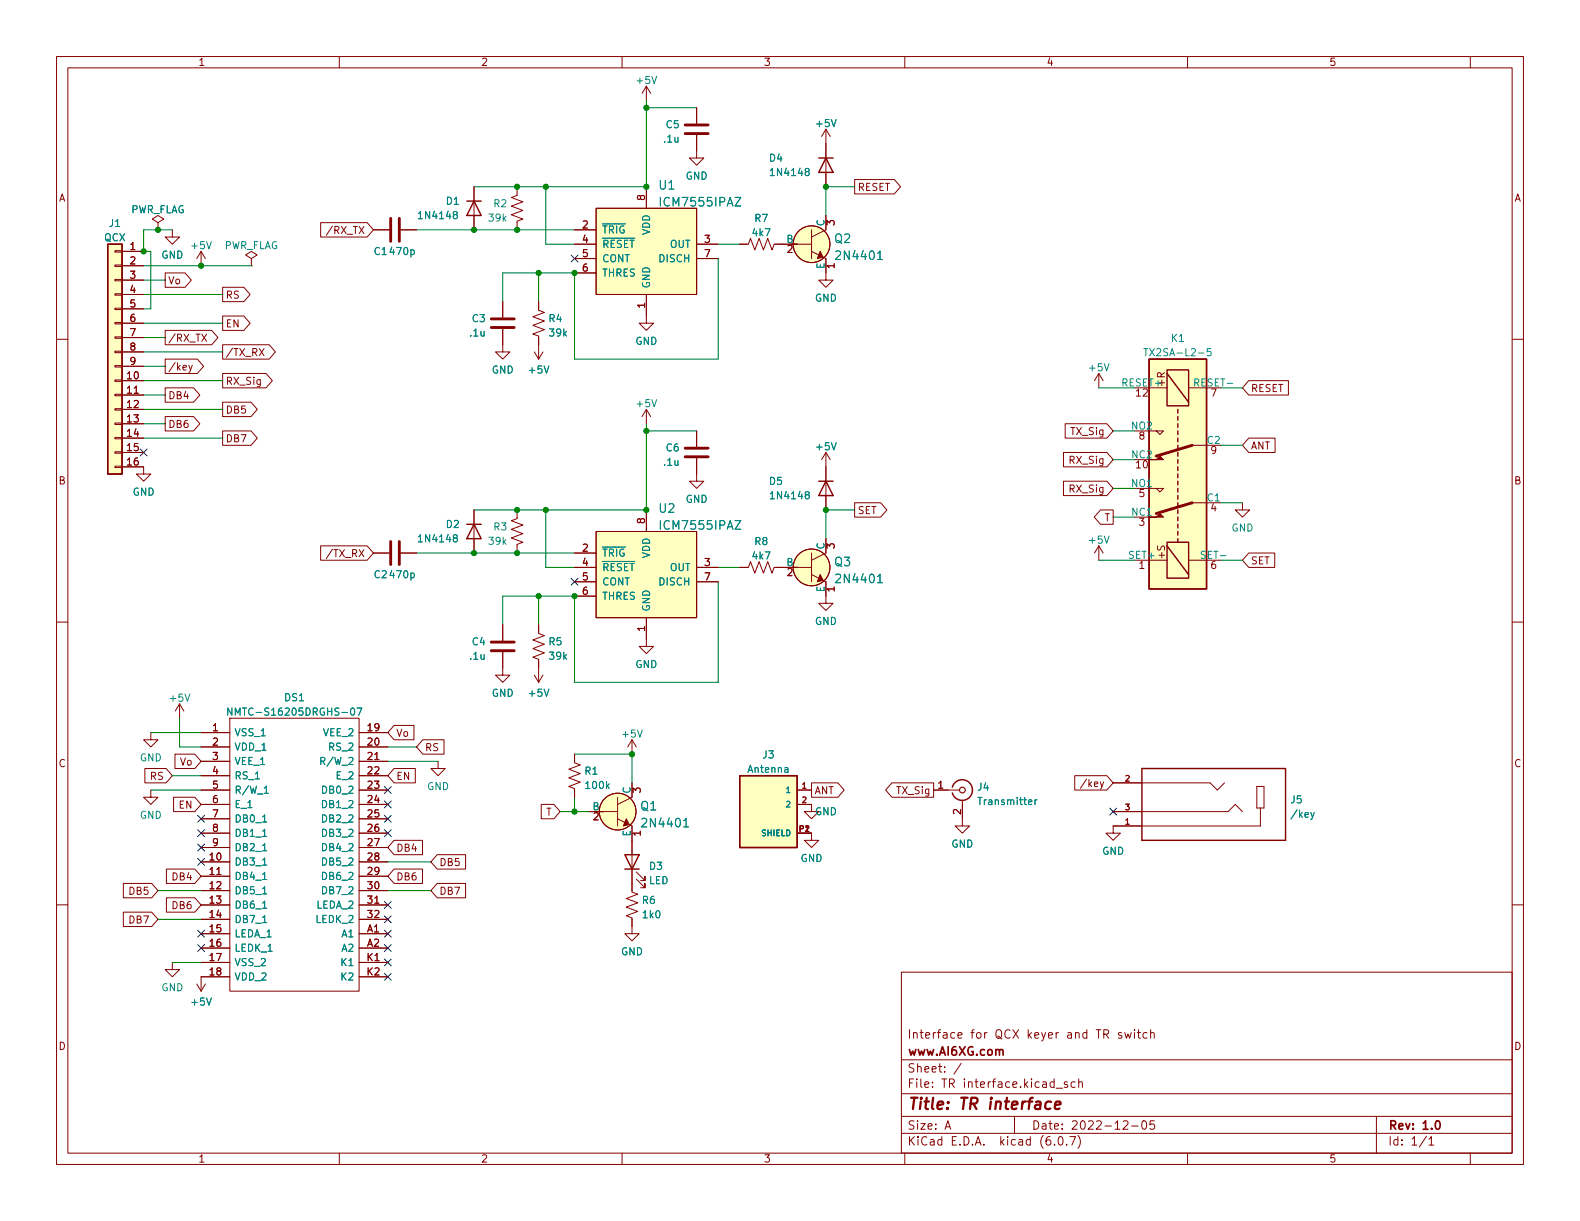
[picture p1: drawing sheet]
<svg xmlns="http://www.w3.org/2000/svg" width="279mm" height="216mm" viewBox="0 0 279 216" stroke-linecap="round" stroke-linejoin="round" font-family="sans-serif">
<g fill="none" stroke="#840000" stroke-width=".18">
<path d="M10 10h259.4v195.9h-259.4zM12 12h255.4v191.9h-255.4zM60 10v2M110 10v2M114.3 15.2l-.8 1.3M114.3 15.2v2.6M114.3 15.2l.8 1.3M123.2 19.1v2.7M160 10v2M210 10v2M260 10v2M27.9 39.4l1.1-.7-1.1-.6-1 .6 1 .7v1.2"/>
<path d="M56.7 39.4h8.2l1.1 1.2-1.1 1.3h-8.2zM58.8 40l-1.1 1.6M83.8 33v7.6M91.4 33v1.5l-1 .4 2.1 .8-2.1 .7 2.1 .8-2.1 .8 2.1 .7-1.1 .4v1.5M105.4 36.8h17.8v15.3h-17.8zM114.3 33v3.8M123.2 23.9v4h1.3l-1.3 1.3-1.3-1.3h1.3M146 22.9v10.1M146 38.1v2.5l-2.5 1.3M146 22.9l-.7 1.2M146 22.9l.8 1.2M151.1 31.7h7l1.2 1.3-1.2 1.3h-7z"/>
<path d="M10 60h2M20.3 59.6h1.3v.2h-1.3zM20.3 57h1.3v.3h-1.3zM20.3 54.5h1.3v.2h-1.3zM20.3 51.9h1.3v.3h-1.3zM20.3 49.4h1.3v.3h-1.3zM20.3 46.9h1.3v.2h-1.3zM20.3 44.3h1.3v.3h-1.3zM21.6 44.5h3.8M21.6 47h3.8M21.6 49.5h3.8M21.6 52.1h3.8"/>
<path d="M21.6 54.6h3.8M21.6 57.2h3.8M21.6 59.7h3.8M27.9 40.6h.1M29.2 48.3h3.5l1.1 1.2-1.1 1.3h-3.5zM29.2 58.4h8.2l1.1 1.3-1.1 1.3h-8.2zM30.5 40.6v1.3h1.2l-1.2 1.3-1.3-1.3h1.3M35.6 44.5l-.8 1.2M35.6 44.5v2.5M35.6 44.5l.7 1.2M35.7 59.1l.8 1.3M36.5 59.1l-.8 1.3"/>
<path d="M39.4 50.8h3.7l1.1 1.3-1.1 1.2h-3.7zM39.4 55.9h3.7l1.1 1.3-1.1 1.2h-3.7zM44.4 45.7l1.1-.6-1.1-.6-1 .6 1 .6v1.3M44.4 47h.1M66 40.6h2.8M70.9 40.6h2.8M88.9 58.2v4h1.3l-1.3 1.3-1.3-1.3h1.3M88.9 53.3v2.8M95.2 53.3v1.6l1.1 .3-2.1 .8 2.1 .8-2.1 .7 2.1 .8-2.1 .8 1 .3v4.1M101.6 43.2h3.8M101.6 40.6h3.8M101.6 45.7h3.8"/>
<path d="M101.6 48.3h3.8M114.3 52.1v5.1h1.3l-1.3 1.2-1.3-1.2h1.3M123.2 43.2h3.8M123.2 45.7h3.8M130.8 43.2h1.5l.4-1 .8 2 .7-2 .8 2 .8-2 .7 2 .4-1h6.6M143.5 44.5l2.5 1.2v3.8h1.3l-1.3 1.3-1.2-1.3h1.2M143.5 40.6v5.1M267.4 60h2M20.3 79.9h1.3v.2h-1.3zM20.3 77.3h1.3v.3h-1.3zM20.3 74.8h1.3v.3h-1.3zM20.3 72.3h1.3v.2h-1.3z"/>
<path d="M20.3 69.7h1.3v.3h-1.3zM20.3 67.2h1.3v.2h-1.3zM20.3 64.6h1.3v.3h-1.3zM20.3 62.1h1.3v.3h-1.3zM21.6 67.3h3.8M21.6 69.9h3.8M21.6 72.4h3.8M21.6 74.9h3.8M21.6 77.5h3.8M21.6 62.2h3.8M21.6 64.8h3.8M29.2 73.7h5l1.1 1.2-1.1 1.3h-5z"/>
<path d="M29.2 68.6h5l1.1 1.3-1.1 1.2h-5zM29.2 63.5h5.7l1.1 1.3-1.1 1.2h-5.7zM33.4 64.6l.3 .8M34 64.6l-.4 1.1-.2 .2M39.4 61h8.2l1.1 1.2-1.1 1.3h-8.2zM39.4 71.1h5l1.1 1.3-1.1 1.3h-5zM39.4 76.2h5l1.1 1.3-1.1 1.2h-5zM39.4 66h7.7l1.1 1.3-1.1 1.3h-7.7zM45.8 61.6l.9 1.3M46.7 61.6l-.9 1.3M94.5 62.2l.7 1.3M96 62.2l-.8 1.3"/>
<path d="M114.3 72.4v2.5M114.3 72.4l-.8 1.3M114.3 72.4l.8 1.3M123.2 76.2v2.8M188.4 74.9h7.3l1.1 1.3-1.1 1.3h-7.3zM194.3 66l-.8 1.3M194.3 66v2.6M194.3 66l.8 1.3M203.2 76.2h2.5l-.6 .6-.6-.6M203.2 68.6h3.2M210.2 68.6h3.2M210.8 78.7h2.6"/>
<path d="M220.8 77.5h4.7v2.5h-4.7l-1.1-1.3zM220.8 67.3h7v2.6h-7l-1.1-1.3zM20.3 82.4h1.3v.3h-1.3zM21.6 82.6h3.8v1.2h1.3l-1.3 1.3-1.3-1.3h1.3M21.6 80h3.8M56.7 96.5h8.2l1.1 1.3-1.1 1.3h-8.2zM58.8 97.1l-1.1 1.7M66 97.8h2.8M70.9 97.8h2.8M83.8 90.2v7.6M91.4 90.2v1.5l-1 .4 2.1 .7-2.1 .8 2.1 .8-2.1 .7 2.1 .8-1.1 .4v1.5M101.6 97.8h3.8"/>
<path d="M105.4 94h17.8v15.2h-17.8zM114.3 90.2v3.8M123.2 81v4.1h1.3l-1.3 1.3-1.3-1.3h1.3M143.5 97.8v5.1M146 80v10.2M146 95.3v2.5l-2.5 1.3M146 80l-.7 1.3M146 80l.8 1.3M151.1 88.9h4.6l1.1 1.3-1.1 1.2h-4.6zM188.1 85.1h7.6l1.1 1.3-1.1 1.2h-7.6zM188.1 80h7.6l1.1 1.3-1.1 1.3h-7.6zM194.3 96.5v2.6"/>
<path d="M194.3 96.5l-.8 1.3M194.3 96.5l.8 1.3M194.6 90.2h2.2v2.5h-2.2l-1.1-1.3zM203.2 86.4h2.5l-.6 .6-.6-.6M203.2 99.1h3.2M210.2 99.1h3.2M210.8 88.9h2.6M219.7 88.9v1.3h1.3l-1.3 1.2-1.3-1.2h1.3M220.8 97.8h4.6v2.5h-4.6l-1.1-1.2zM10 110h2M88.9 115.3v4.1h1.3l-1.3 1.3-1.3-1.3h1.3M88.9 110.5v2.8"/>
<path d="M94.5 119.4l.7 1.3M95.2 110.5v1.5l1.1 .4-2.1 .8 2.1 .7-2.1 .8 2.1 .7-2.1 .8 1 .4v4.1M96 119.4l-.8 1.3M101.6 100.3h3.8M101.6 102.9h3.8M101.6 105.4h3.8M114.3 109.2v5.1h1.3l-1.3 1.3-1.3-1.3h1.3M123.2 100.3h3.8M123.2 102.9h3.8M130.8 100.3h1.5l.4-1 .8 2 .7-2 .8 2 .8-2 .7 2 .4-1h6.6M143.5 101.6l2.5 1.3v3.8h1.3l-1.3 1.3-1.2-1.3h1.2M267.4 110h2"/>
<path d="M25.6 135.9h3.8l1.1 1.3-1.1 1.2h-3.8zM26.7 139.7v1.3h1.2l-1.2 1.2-1.3-1.2h1.3M26.7 129.5v1.3h1.2l-1.2 1.3-1.3-1.3h1.3M30.9 133.3h3.5l1.2 1.3-1.2 1.3h-3.5zM31.7 124.5l-.7 1.2M31.7 124.5v2.5M31.7 124.5l.8 1.2M35.6 129.5h5M35.6 132.1h5M35.6 134.6h5M35.6 137.2h5M35.6 139.7h5"/>
<path d="M40.6 127h22.9v48.3h-22.9zM63.5 129.5h5.1M63.5 132.1h5.1M63.5 134.6h5.1M63.5 137.2h5.1M63.5 139.7h5.1M69.7 135.9h3.7v2.5h-3.7l-1.1-1.2zM69.7 128.3h3.5v2.5h-3.5l-1.1-1.3zM74.8 130.8h3.7v2.6h-3.7l-1.1-1.3zM77.5 134.6v1.3h1.2l-1.2 1.3-1.3-1.3h1.3M101.6 133.4v1.5l1 .4-2 .7 2 .8-2 .7 2 .8-2 .8 1 .3v1.6M111.8 130.8v2.6"/>
<path d="M111.8 138.4v2.6l-2.6 1.2M111.8 130.8l-.8 1.3M111.8 130.8l.7 1.3M141 139.7h2.5M143.5 138.4h4.7l1.1 1.3-1.1 1.3h-4.7zM157.7 138.4h7.4v2.6h-7.4l-1.1-1.3zM165.1 139.7h4.6M190.1 137.2h5.6l1.1 1.2-1.1 1.3h-5.6zM192.1 137.8l-1 1.6M196.8 138.4h17.2l1.3 1.3 1.2-1.3M222.2 139.1h1.3v3.8h-1.3zM10 160h2"/>
<path d="M21.8 156.2h5l1.1 1.3-1.1 1.3h-5zM29.4 153.7h5l1.2 1.2-1.2 1.3h-5zM29.4 158.7h5l1.2 1.3-1.2 1.3h-5zM30.7 141h3.7l1.2 1.2-1.2 1.3h-3.7zM35.6 152.4h5M35.6 154.9h5M35.6 157.5h5M35.6 142.2h5M35.6 144.8h5M35.6 147.3h5M35.6 149.9h5M63.5 152.4h5.1"/>
<path d="M63.5 154.9h5.1M63.5 157.5h5.1M63.5 142.2h5.1M63.5 144.8h5.1M63.5 147.3h5.1M63.5 149.9h5.1M69.7 148.6h5v2.5h-5l-1.1-1.2zM69.7 153.7h5v2.5h-5l-1.1-1.3zM77.3 151.1h5v2.6h-5l-1.1-1.3zM77.3 156.2h5v2.6h-5l-1.1-1.3zM95.7 142.2h2.2l1.2 1.3-1.2 1.3h-2.2zM104.1 143.5h5.1"/>
<path d="M109.2 144.8l2.6 1.3v11.6l1 .4-2.1 .8 2.1 .7-2.1 .8 2.1 .8-2.1 .7 1.1 .4v2.8h1.2l-1.2 1.3-1.3-1.3h1.3M109.2 141v5.1M112.5 155.4l1.5 1.6v-.8v.8h-.7M112.5 154.2l1.5 1.5v-.8v.8h-.7M141 147.3h2.5v1.3h1.3l-1.3 1.3-1.3-1.3h1.3M141 142.2h2.5v1.3h1.3l-1.3 1.3-1.3-1.3h1.3M170.2 141.5v4.6h1.2l-1.2 1.2-1.3-1.2h1.3M196.8 143.5h20.4l1.2-1.3 1.3 1.3M222.9 142.9v3.2h-26.1v1.2h1.3l-1.3 1.3-1.2-1.3h1.2M267.4 160h2M21.8 161.3h5l1.1 1.3-1.1 1.2h-5zM30.5 170.2v1.3h1.2l-1.2 1.2-1.3-1.2h1.3"/>
<path d="M34.8 174l.8 1.3M35.6 160h5M35.6 162.6h5M35.6 165.1h5M35.6 167.6h5M35.6 170.2h5M36.3 174l-.7 1.3M40.6 172.7h-5v2.6M63.5 160h5.1M63.5 162.6h5.1M63.5 165.1h5.1M63.5 167.6h5.1"/>
<path d="M63.5 170.2h5.1M63.5 172.7h5.1M159.4 171.9h108v32h-108zM159.4 197.4h108M159.4 193.4h108M159.4 187.4h108M167.1 199.7l.5-1.5 .5 1.5M167.3 199.2h.7M170 188l-1.3 1.9M179.4 197.4v3M186.8 192.4h1.1M188.8 191.4l-.4-.1-.2 .2 .1 .2 .5 .2v.3h-.6"/>
<path d="M190.1 191.4l-.4-.1-.3 .3v.4l.1 .2h.6M190.8 191.4l.2-.1 .3 .1 .1 .9M190.8 190.8v1.5M198.3 182.6h-.3l-.2 .2v.2l.5 .2v.3h-.5M198.6 198.3l.6-.1 .2 .1 .1 .3-1 1.1h1M198.9 182.6l.3 1 .3-.7 .3 .7 .2-1M200.1 199.1h1.2M200.6 182.1v.1M200.6 182.6v1M201.1 182.6h.6M201.3 182.1v1.3l.4 .2M202.1 198.2h.2a.81 .81 0 0 1 .5 .6 .81 .81 0 0 1-.3 .8l-.1 .1a.81 .81 0 0 1-.6-.6 .81 .81 0 0 1 .3-.9z"/>
<path d="M202.8 182.6h-.4l-.3 .3v.4l.2 .2h.5M203.5 182.7l.2-.1h.3l.1 1M203.5 182.1v1.5M204.1 198.2h-.7l-.1 .7 .2-.2 .5 .1 .2 .2-.1 .5-.2 .2-.6-.2M243.4 197.4v6.5M60 203.9v2M110 203.9v2M159.4 200.4h108M160 203.9v2M186.5 202.3v.2M187.3 201h.2a.81 .81 0 0 1 .6 .6 .81 .81 0 0 1-.3 .8l-.2 .1a.81 .81 0 0 1-.6-.6 .81 .81 0 0 1 .3-.9zM188.6 202.3v.2"/>
<path d="M189.2 201h1l-.7 1.5M190.6 200.8a1.72 1.72 0 0 1 0 2.2M210 203.9v2M252.3 200.9l-1.3 1.9M252.7 201.4l.4-.4v1.5M252.7 202.5h.8M260 203.9v2"/>
<circle cx="143.5" cy="43.2" r="3.3"/>
<circle cx="143.5" cy="100.3" r="3.3"/>
<circle cx="109.2" cy="143.5" r="3.3"/>
</g>
<path d="M254 198.2h.2a.82 .82 0 0 1 .6 .6 .82 .82 0 0 1-.3 .8l-.2 .1a.81 .81 0 0 1-.6-.6 .81 .81 0 0 1 .3-.9z" fill="none" stroke="#840000" stroke-width=".3"/>
<path d="M185.9 194.9a.66 .66 0 0 0-1 .3l-.1 .5 .2 .3 .1 .1 .6-.1M186.6 195.4l.9-.2v-.3l-.6-.1-.3 .3v.9l.2 .1 .6-.1" fill="none" stroke="#840000" stroke-width=".4"/>
<g fill="none" stroke="#840000" stroke-width=".25">
<path d="M82.5 35.6h2.6M83.8 35.6l1.3 2.5h-2.6zM144.8 27.9h2.5M146 27.9l1.3 2.6h-2.5zM19 43.2h2.6v40.6h-2.6zM203.2 63.5h10.2v40.6h-10.2zM206.4 65.4h3.8v6.4h-3.8zM206.4 66l3.8 5.1M208.3 72.4v.6M208.3 73.7v.6M208.3 74.9v.7M208.3 76.2v.6"/>
<path d="M208.3 77.5v.6M208.3 78.7v.7M82.5 92.7h2.6M83.8 92.7l1.3 2.6h-2.6zM144.8 85.1h2.5M146 85.1l1.3 2.5h-2.5zM206.4 95.9h3.8v6.3h-3.8zM206.4 96.5l3.8 5.1M208.3 80v.6M208.3 81.3v.6M208.3 82.6v.6M208.3 83.8v.7"/>
<path d="M208.3 85.1v.6M208.3 86.4v.6M208.3 87.6v.7M208.3 88.9v.6M208.3 90.2v.6M208.3 91.4v.7M208.3 92.7v.6M208.3 94v.6M208.3 95.3v.6M130.8 137.2h10.2v12.7h-10.2zM168.4 139.2a1.81 1.81 0 0 1 2.8-1 1.81 1.81 0 0 1 0 3 1.81 1.81 0 0 1-2.8-1M201.9 135.9h25.4v12.7h-25.4z"/>
<path d="M110.5 151.1h2.5l-1.2 2.6zM110.5 153.7h2.5"/>
</g>
<g fill="#ffffc2" stroke="#ffffc2" stroke-width=".18">
<path d="M203.2 63.5h10.2v40.6h-10.2z"/>
<path d="M105.4 94h17.8v15.2h-17.8z"/>
<path d="M19 43.2h2.6v40.6h-2.6z"/>
<path d="M130.8 137.2h10.2v12.7h-10.2z"/>
<path d="M105.4 36.8h17.8v15.3h-17.8z"/>
<circle cx="143.5" cy="100.3" r="3.3"/>
<circle cx="109.2" cy="143.5" r="3.3"/>
<circle cx="143.5" cy="43.2" r="3.3"/>
</g>
<g fill="none" stroke="#840000" stroke-width=".51">
<path d="M69.1 38.6v4.1M70.6 38.6v4.1M121.2 22.1h4M121.2 23.6h4M86.9 56.4h4M86.9 57.9h4M121.2 79.2h4M210.8 78.7l-6.3 1.9M69.1 95.8v4M70.6 95.8v4M121.2 80.8h4M210.8 88.9l-6.3 1.9"/>
<path d="M86.9 113.5h4M86.9 115.1h4"/>
</g>
<g fill="#840000" stroke="#840000" stroke-width=".18">
<path d="M203.2 91.4h1.3l.6-.6 .6 .6z"/>
<path d="M203.2 81.3h1.3l.6-.7 .6 .7z"/>
<path d="M145 101.6l.5 1-1 .3z"/>
<path d="M110.7 144.8l.6 1-1.1 .3z"/>
<path d="M145 44.5l.5 1-1 .2z"/>
</g>
<g fill="none" stroke="#008484" stroke-width=".18">
<path d="M155.2 45.9h.9M202.3 61.6h.7M202.6 61.6v1.3M214.1 61.6h-.6v.6l.1-.1 .5 .1 .1 .2-.1 .4-.2 .1-.4-.1M155.2 103h.9M41 125.2v1.3l-.7-1.3v1.3M46.7 139.4l.4-.4v1.3M56.7 134.6l.6-.1 .2-.2-.1-.3-.7-.1v1.3M63.1 125.2h.9l-.6 1.3M46.4 153h.8M46.4 155.5h.8M46.4 158.1h.8"/>
<path d="M46.4 145.4h.8M46.4 147.9h.8M46.4 150.4h.8M46.7 140.3h.8M120.9 146.2h.9M183 141.4v.9M183.4 141.4l-.4 .3M46.4 160.6h.8M46.4 163.1h.8"/>
</g>
<circle cx="170.2" cy="139.7" r=".51" fill="none" stroke="#840000" stroke-width=".2"/>
<g fill="none" stroke="#008400" stroke-width=".18">
<path d="M114.3 17.8v15.2h-30.5M114.3 19.1h8.9M96.5 33v10.2h5.1M151.1 33h-5.1v5.1M25.4 47h19M25.4 57.2h14M25.4 52.1h14M25.4 49.5h3.8M25.4 59.7h3.8M30.5 40.6h-5.1v3.9h1.3v10.1h-1.3M73.7 40.6h27.9M95.2 48.3v5"/>
<path d="M127 45.7v17.8h-25.4v-15.2h-12.7v5M127 43.2h3.8M25.4 77.5h14M25.4 74.9h3.8M25.4 67.3h14M25.4 72.4h14M25.4 69.9h3.8M25.4 62.2h14M25.4 64.8h3.8M114.3 74.9v15.3h-30.5M114.3 76.2h8.9M194.3 68.6h6.4"/>
<path d="M196.8 76.2h3.9M215.9 68.6h3.8M215.9 78.7h3.8M73.7 97.8h27.9M96.5 90.2v10.1h5.1M151.1 90.2h-5.1v5.1M194.3 99.1h6.4M196.8 91.4h3.9M196.8 86.4h3.9M196.8 81.3h3.9M215.9 99.1h3.8M215.9 88.9h3.8"/>
<path d="M95.2 105.4v5.1M127 102.9v17.8h-25.4v-15.3h-12.7v5.1M127 100.3h3.8M26.7 139.7h8.9M26.7 129.5h8.9M30.5 137.2h5.1M31.7 127v5.1h3.9M68.6 132.1h5.1M68.6 134.6h8.9M101.6 133.4h10.2v5M27.9 157.5h7.7M68.6 157.5h7.6"/>
<path d="M68.6 152.4h7.6M99.1 143.5h5M101.6 141v2.5M27.9 162.6h7.7M30.5 170.2h5.1"/>
</g>
<g fill="none" stroke="#000084" stroke-width=".18">
<path d="M101 45.1l1.2 1.2M102.2 45.1l-1.2 1.2M24.8 79.4l1.2 1.2M26 79.4l-1.2 1.2M101 102.3l1.2 1.2M102.2 102.3l-1.2 1.2M68 139.1l1.2 1.2M69.2 139.1l-1.2 1.2M35 146.7l1.2 1.2M35 144.2l1.2 1.2M35 151.8l1.2 1.2M35 149.3l1.2 1.2"/>
<path d="M36.2 146.7l-1.2 1.2M36.2 144.2l-1.2 1.2M36.2 151.8l-1.2 1.2M36.2 149.3l-1.2 1.2M68 159.4l1.2 1.2M68 146.7l1.2 1.2M68 144.2l1.2 1.2M68 141.6l1.2 1.2M69.2 159.4l-1.2 1.2M69.2 146.7l-1.2 1.2M69.2 144.2l-1.2 1.2M69.2 141.6l-1.2 1.2"/>
<path d="M196.2 142.9l1.3 1.2M197.5 142.9l-1.3 1.2M35 167l1.2 1.2M35 164.5l1.2 1.2M36.2 167l-1.2 1.2M36.2 164.5l-1.2 1.2M68 162l1.2 1.2M68 164.5l1.2 1.2M68 169.6l1.2 1.2M68 167l1.2 1.2M68 172.1l1.2 1.2M69.2 162l-1.2 1.2"/>
<path d="M69.2 164.5l-1.2 1.2M69.2 169.6l-1.2 1.2M69.2 167l-1.2 1.2M69.2 172.1l-1.2 1.2"/>
</g>
<g fill="#008400" stroke="#008400" stroke-width=".18">
<circle cx="91.4" cy="90.2" r=".46"/>
<circle cx="95.2" cy="48.3" r=".46"/>
<circle cx="101.6" cy="143.5" r=".46"/>
<circle cx="101.6" cy="105.4" r=".46"/>
<circle cx="111.8" cy="133.4" r=".46"/>
<circle cx="95.2" cy="105.4" r=".46"/>
<circle cx="96.5" cy="90.2" r=".46"/>
<circle cx="114.3" cy="76.2" r=".46"/>
<circle cx="101.6" cy="48.3" r=".46"/>
<circle cx="146" cy="90.2" r=".46"/>
<circle cx="114.3" cy="90.2" r=".46"/>
<circle cx="83.8" cy="97.8" r=".46"/>
<circle cx="91.4" cy="97.8" r=".46"/>
<circle cx="27.9" cy="40.6" r=".46"/>
<circle cx="35.6" cy="47" r=".46"/>
<circle cx="25.4" cy="44.5" r=".46"/>
<circle cx="96.5" cy="33" r=".46"/>
<circle cx="146" cy="33" r=".46"/>
<circle cx="91.4" cy="40.6" r=".46"/>
<circle cx="91.4" cy="33" r=".46"/>
<circle cx="83.8" cy="40.6" r=".46"/>
<circle cx="114.3" cy="19.1" r=".46"/>
<circle cx="114.3" cy="33" r=".46"/>
</g>
<text font-size="2.8" fill="#840000" x="160.4" y="196.2">Title: TR interface</text>
<g font-size="2.1" fill="#008484">
<text x="116.6" y="33.5">U1</text>
<text x="117.1" y="36.5">ICM7555IPAZ</text>
<text x="147.6" y="43">Q2</text>
<text x="148.2" y="46">2N4401</text>
<text x="116.6" y="90.7">U2</text>
<text x="117.1" y="93.7">ICM7555IPAZ</text>
<text x="147.6" y="100.1">Q3</text>
<text x="148.2" y="103.1">2N4401</text>
<text x="113.3" y="143.3">Q1</text>
<text x="113.9" y="146.3">2N4401</text>
</g>
<g font-size="2.1" fill="#840000">
<text x="160.4" y="183.6">Interface for QCX keyer and TR switch</text>
<text x="160.4" y="189.7">Sheet: /</text>
<text x="160.4" y="186.7">www.AI6XG.com</text>
<text x="160.4" y="192.4">File: TR interface.kicad_sch</text>
<text x="160.4" y="202.5">KiCad E.D.A. kicad (6.0.7)</text>
<text x="160.4" y="199.7">Size: A</text>
<text x="182.4" y="199.7">Date: 2022-12-05</text>
<text x="245.4" y="199.7">Rev: 1.0</text>
<text x="245.4" y="202.5">Id: 1/1</text>
</g>
<g font-size="1.8" fill="#840000">
<text x="35" y="11.6">1</text>
<text x="85" y="11.6">2</text>
<text x="135" y="11.6">3</text>
<text x="185" y="11.6">4</text>
<text x="235" y="11.6">5</text>
<text x="10.3" y="35.6">A</text>
<text x="114" y="35.4" transform="rotate(-90 114 35.4)">8</text>
<text x="151.6" y="33.7">RESET</text>
<text x="267.7" y="35.6">A</text>
<text x="58.4" y="41.4">/RX_TX</text>
<text x="103" y="40.4">2</text>
<text x="147.6" y="39.9" transform="rotate(-90 147.6 39.9)">3</text>
<text x="23" y="44.2">1</text>
<text x="23" y="46.7">2</text>
<text x="103" y="42.9">4</text>
<text x="103" y="45.5">5</text>
<text x="124.6" y="42.9">3</text>
<text x="124.6" y="45.5">7</text>
<text x="139.2" y="44.7">2</text>
<text x="147.6" y="47.5" transform="rotate(-90 147.6 47.5)">1</text>
<text x="23" y="49.3">3</text>
<text x="23" y="51.8">4</text>
<text x="29.7" y="50.3">Vo</text>
<text x="39.8" y="52.8">RS</text>
<text x="103" y="48">6</text>
<text x="23" y="54.4">5</text>
<text x="23" y="56.9">6</text>
<text x="23" y="59.4">7</text>
<text x="39.8" y="57.9">EN</text>
<text x="114" y="54.5" transform="rotate(-90 114 54.5)">1</text>
<text x="23" y="62">8</text>
<text x="23" y="64.5">9</text>
<text x="29.7" y="60.4">/RX_TX</text>
<text x="29.7" y="65.5">/key</text>
<text x="39.8" y="63">/TX_RX</text>
<text x="22.5" y="67.1">10</text>
<text x="22.5" y="69.6">11</text>
<text x="29.7" y="70.6">DB4</text>
<text x="39.8" y="68">RX_Sig</text>
<text x="200.9" y="70.1">12</text>
<text x="214.1" y="70.1">7</text>
<text x="221.1" y="69.3">RESET</text>
<text x="22.5" y="72.1">12</text>
<text x="22.5" y="74.7">13</text>
<text x="22.5" y="77.2">14</text>
<text x="29.7" y="75.7">DB6</text>
<text x="39.8" y="73.1">DB5</text>
<text x="189.4" y="76.9">TX_Sig</text>
<text x="201.4" y="77.7">8</text>
<text x="22.5" y="79.8">15</text>
<text x="22.5" y="82.3">16</text>
<text x="39.8" y="78.2">DB7</text>
<text x="189.2" y="82">RX_Sig</text>
<text x="200.9" y="82.8">10</text>
<text x="214.1" y="80.3">9</text>
<text x="221.1" y="79.5">ANT</text>
<text x="10.3" y="85.7">B</text>
<text x="189.2" y="87.1">RX_Sig</text>
<text x="201.4" y="87.9">5</text>
<text x="267.7" y="85.7">B</text>
<text x="114" y="92.6" transform="rotate(-90 114 92.6)">8</text>
<text x="151.6" y="90.9">SET</text>
<text x="195.3" y="92.2">T</text>
<text x="201.4" y="93">3</text>
<text x="214.1" y="90.4">4</text>
<text x="58.4" y="98.5">/TX_RX</text>
<text x="103" y="97.5">2</text>
<text x="103" y="100.1">4</text>
<text x="124.6" y="100.1">3</text>
<text x="139.2" y="101.9">2</text>
<text x="147.6" y="97" transform="rotate(-90 147.6 97)">3</text>
<text x="201.4" y="100.6">1</text>
<text x="206" y="98.7" transform="rotate(-90 206 98.7)">+S</text>
<text x="214.1" y="100.6">6</text>
<text x="221.1" y="99.8">SET</text>
<text x="103" y="102.6">5</text>
<text x="103" y="105.2">6</text>
<text x="124.6" y="102.6">7</text>
<text x="147.6" y="104.6" transform="rotate(-90 147.6 104.6)">1</text>
<text x="114" y="111.6" transform="rotate(-90 114 111.6)">1</text>
<text x="37.6" y="129.3">1</text>
<text x="37.6" y="131.8">2</text>
<text x="65.1" y="129.3">19</text>
<text x="65.1" y="131.8">20</text>
<text x="70" y="130.3">Vo</text>
<text x="10.3" y="135.6">C</text>
<text x="26.6" y="137.9">RS</text>
<text x="31.9" y="135.3">Vo</text>
<text x="37.6" y="134.4">3</text>
<text x="37.6" y="136.9">4</text>
<text x="65.1" y="134.4">21</text>
<text x="65.1" y="136.9">22</text>
<text x="70" y="137.9">EN</text>
<text x="75.1" y="132.8">RS</text>
<text x="267.7" y="135.6">C</text>
<text x="31.7" y="143">EN</text>
<text x="37.6" y="139.4">5</text>
<text x="37.6" y="142">6</text>
<text x="65.1" y="139.4">23</text>
<text x="65.1" y="142">24</text>
<text x="113.3" y="140.2" transform="rotate(-90 113.3 140.2)">3</text>
<text x="144" y="140.4">ANT</text>
<text x="158.6" y="140.4">TX_Sig</text>
<text x="165.9" y="139.4">1</text>
<text x="192" y="139.2">/key</text>
<text x="37.6" y="144.5">7</text>
<text x="37.6" y="147.1">8</text>
<text x="37.6" y="149.6">9</text>
<text x="65.1" y="144.5">25</text>
<text x="65.1" y="147.1">26</text>
<text x="65.1" y="149.6">27</text>
<text x="96.6" y="144.2">T</text>
<text x="104.9" y="145">2</text>
<text x="113.3" y="147.8" transform="rotate(-90 113.3 147.8)">1</text>
<text x="169.9" y="144" transform="rotate(-90 169.9 144)">2</text>
<text x="30.6" y="155.7">DB4</text>
<text x="37.1" y="152.1">10</text>
<text x="37.1" y="154.7">11</text>
<text x="65.1" y="152.1">28</text>
<text x="65.1" y="154.7">29</text>
<text x="70" y="150.6">DB4</text>
<text x="70" y="155.7">DB6</text>
<text x="77.6" y="153.1">DB5</text>
<text x="23" y="158.2">DB5</text>
<text x="30.6" y="160.7">DB6</text>
<text x="37.1" y="157.2">12</text>
<text x="37.1" y="159.8">13</text>
<text x="65.1" y="157.2">30</text>
<text x="65.1" y="159.8">31</text>
<text x="77.6" y="158.2">DB7</text>
<text x="23" y="163.3">DB7</text>
<text x="37.1" y="162.3">14</text>
<text x="37.1" y="164.8">15</text>
<text x="37.1" y="167.4">16</text>
<text x="64.9" y="164.8">A1</text>
<text x="64.9" y="167.4">A2</text>
<text x="65.1" y="162.3">32</text>
<text x="37.1" y="169.9">17</text>
<text x="37.1" y="172.5">18</text>
<text x="64.9" y="169.9">K1</text>
<text x="64.9" y="172.5">K2</text>
<text x="10.3" y="185.7">D</text>
<text x="267.7" y="185.7">D</text>
<text x="35" y="205.6">1</text>
<text x="85" y="205.6">2</text>
<text x="135" y="205.6">3</text>
<text x="185" y="205.6">4</text>
<text x="235" y="205.6">5</text>
</g>
<g font-size="1.8" fill="#008484">
<text x="112.7" y="14.8">+5V</text>
<text x="117.8" y="22.7">C5</text>
<text x="144.5" y="22.5">+5V</text>
<text x="117.4" y="25.2">.1u</text>
<text x="136.1" y="28.6">D4</text>
<text x="121.2" y="31.7">GND</text>
<text x="136.6" y="31.1">1N4148</text>
<text x="19.3" y="40.1">J1</text>
<text x="23" y="37.7">PWR_FLAG</text>
<text x="74.3" y="38.7">1N4148</text>
<text x="78.9" y="36.2">D1</text>
<text x="86.5" y="39.2">39k</text>
<text x="87.3" y="36.6">R2</text>
<text x="106.4" y="41.3">~{TRIG}</text>
<text x="114.9" y="41.6" transform="rotate(-90 114.9 41.6)">VDD</text>
<text x="133.1" y="41.8">4k7</text>
<text x="133.5" y="39.2">R7</text>
<text x="145.8" y="40" transform="rotate(-90 145.8 40)">C</text>
<text x="18.4" y="42.7">QCX</text>
<text x="28.5" y="45.7">GND</text>
<text x="34" y="44">+5V</text>
<text x="39.5" y="44">PWR_FLAG</text>
<text x="66.2" y="45.1">C1</text>
<text x="69.1" y="45.1">470p</text>
<text x="106.4" y="43.8">~{RESET}</text>
<text x="106.4" y="46.4">CONT</text>
<text x="116.7" y="46.4">DISCH</text>
<text x="118.4" y="43.8">OUT</text>
<text x="139.1" y="42.9">B</text>
<text x="145.8" y="47.6" transform="rotate(-90 145.8 47.6)">E</text>
<text x="106.4" y="48.9">THRES</text>
<text x="114.9" y="51.1" transform="rotate(-90 114.9 51.1)">GND</text>
<text x="144.1" y="53.3">GND</text>
<text x="83.1" y="59.5">.1u</text>
<text x="83.5" y="57">C3</text>
<text x="97.1" y="57">R4</text>
<text x="97.2" y="59.5">39k</text>
<text x="112.3" y="61">GND</text>
<text x="192.7" y="65.6">+5V</text>
<text x="203.3" y="63">TX2SA-L2-5</text>
<text x="207.1" y="60.4">K1</text>
<text x="86.9" y="66">GND</text>
<text x="93.7" y="66">+5V</text>
<text x="112.7" y="72">+5V</text>
<text x="198.5" y="68.3">RESET+</text>
<text x="206" y="68.2" transform="rotate(-90 206 68.2)">+R</text>
<text x="211.4" y="68.3">RESET-</text>
<text x="200.1" y="75.9">NO2</text>
<text x="117.4" y="82.3">.1u</text>
<text x="117.8" y="79.8">C6</text>
<text x="144.5" y="79.6">+5V</text>
<text x="200.2" y="81">NC2</text>
<text x="213.5" y="78.5">C2</text>
<text x="23.4" y="87.6">GND</text>
<text x="121.2" y="88.9">GND</text>
<text x="136.1" y="85.7">D5</text>
<text x="136.6" y="88.3">1N4148</text>
<text x="200.1" y="86.1">NO1</text>
<text x="213.5" y="88.6">C1</text>
<text x="74.3" y="95.9">1N4148</text>
<text x="78.9" y="93.3">D2</text>
<text x="87.3" y="93.8">R3</text>
<text x="200.2" y="91.2">NC1</text>
<text x="217.7" y="94">GND</text>
<text x="86.5" y="96.3">39k</text>
<text x="106.4" y="98.4">~{TRIG}</text>
<text x="106.4" y="101">~{RESET}</text>
<text x="114.9" y="98.7" transform="rotate(-90 114.9 98.7)">VDD</text>
<text x="118.4" y="101">OUT</text>
<text x="133.1" y="98.9">4k7</text>
<text x="133.5" y="96.4">R8</text>
<text x="139.1" y="100.1">B</text>
<text x="145.8" y="97.2" transform="rotate(-90 145.8 97.2)">C</text>
<text x="192.7" y="96.1">+5V</text>
<text x="199.7" y="98.8">SET+</text>
<text x="212.6" y="98.8">SET-</text>
<text x="66.2" y="102.2">C2</text>
<text x="69.1" y="102.2">470p</text>
<text x="106.4" y="103.5">CONT</text>
<text x="106.4" y="106">THRES</text>
<text x="116.7" y="103.5">DISCH</text>
<text x="145.8" y="104.7" transform="rotate(-90 145.8 104.7)">E</text>
<text x="114.9" y="108.2" transform="rotate(-90 114.9 108.2)">GND</text>
<text x="144.1" y="110.5">GND</text>
<text x="83.1" y="116.6">.1u</text>
<text x="83.5" y="114.1">C4</text>
<text x="97.1" y="114.1">R5</text>
<text x="97.2" y="116.6">39k</text>
<text x="112.3" y="118.1">GND</text>
<text x="30.2" y="124.1">+5V</text>
<text x="50.3" y="124">DS1</text>
<text x="86.9" y="123.2">GND</text>
<text x="93.7" y="123.2">+5V</text>
<text x="41.4" y="130.2">VSS_1</text>
<text x="41.7" y="126.5">NMTC-S16205DRGHS-07</text>
<text x="57.2" y="130.2">VEE_2</text>
<text x="110.2" y="130.4">+5V</text>
<text x="24.7" y="134.6">GND</text>
<text x="41.4" y="132.7">VDD_1</text>
<text x="41.4" y="135.3">VEE_1</text>
<text x="41.4" y="137.8">RS_1</text>
<text x="57.3" y="135.3">R/W_2</text>
<text x="58.3" y="132.7">RS_2</text>
<text x="59.6" y="137.8">E_2</text>
<text x="103.4" y="137">R1</text>
<text x="132.4" y="136.6">Antenna</text>
<text x="134.9" y="134.1">J3</text>
<text x="41.4" y="140.3">R/W_1</text>
<text x="41.4" y="142.9">E_1</text>
<text x="57.2" y="140.3">DB0_2</text>
<text x="57.2" y="142.9">DB1_2</text>
<text x="75.5" y="139.7">GND</text>
<text x="103.7" y="139.5">100k</text>
<text x="104.8" y="143.3">B</text>
<text x="111.5" y="140.3" transform="rotate(-90 111.5 140.3)">C</text>
<text x="172.9" y="139.8">J4</text>
<text x="173.3" y="142.3">Transmitter</text>
<text x="228.3" y="142">J5</text>
<text x="24.7" y="144.8">GND</text>
<text x="41.4" y="145.4">DB0_1</text>
<text x="41.4" y="148">DB1_1</text>
<text x="57.2" y="145.4">DB2_2</text>
<text x="57.2" y="148">DB3_2</text>
<text x="111.5" y="147.9" transform="rotate(-90 111.5 147.9)">E</text>
<text x="144.1" y="144.1">GND</text>
<text x="168.2" y="149.9">GND</text>
<text x="228.7" y="144.6">/key</text>
<text x="41.4" y="153">DB3_1</text>
<text x="41.4" y="155.6">DB4_1</text>
<text x="41.4" y="150.5">DB2_1</text>
<text x="57.2" y="150.5">DB4_2</text>
<text x="57.2" y="153">DB5_2</text>
<text x="57.2" y="155.6">DB6_2</text>
<text x="114.9" y="153.8">D3</text>
<text x="141.5" y="152.4">GND</text>
<text x="194.9" y="151.1">GND</text>
<text x="41.4" y="158.1">DB5_1</text>
<text x="41.4" y="160.7">DB6_1</text>
<text x="56" y="160.7">LEDA_2</text>
<text x="57.2" y="158.1">DB7_2</text>
<text x="113.6" y="159.8">R6</text>
<text x="114.7" y="156.3">LED</text>
<text x="41.4" y="163.2">DB7_1</text>
<text x="41.4" y="165.7">LEDA_1</text>
<text x="56" y="163.2">LEDK_2</text>
<text x="60.5" y="165.7">A1</text>
<text x="113.7" y="162.4">1k0</text>
<text x="41.4" y="168.3">LEDK_1</text>
<text x="41.4" y="170.8">VSS_2</text>
<text x="41.4" y="173.4">VDD_2</text>
<text x="60.5" y="168.3">A2</text>
<text x="60.5" y="170.8">K1</text>
<text x="60.5" y="173.4">K2</text>
<text x="109.8" y="168.9">GND</text>
<text x="28.5" y="175.3">GND</text>
<text x="34" y="177.8">+5V</text>
</g>
<g font-size="1.4" fill="#008484">
<text x="139.2" y="140.2">1</text>
<text x="139.2" y="142.7">2</text>
<text x="134.8" y="147.8">SHIELD</text>
</g>
<g font-size="1.4" fill="#840000">
<text x="141.8" y="139.4">1</text>
<text x="141.8" y="142">2</text>
<text x="199" y="138.2">2</text>
<text x="199" y="143.3">3</text>
<text x="141.4" y="147.1">P1</text>
<text x="142.3" y="147.1">2</text>
<text x="199" y="145.8">1</text>
</g>
</svg>
